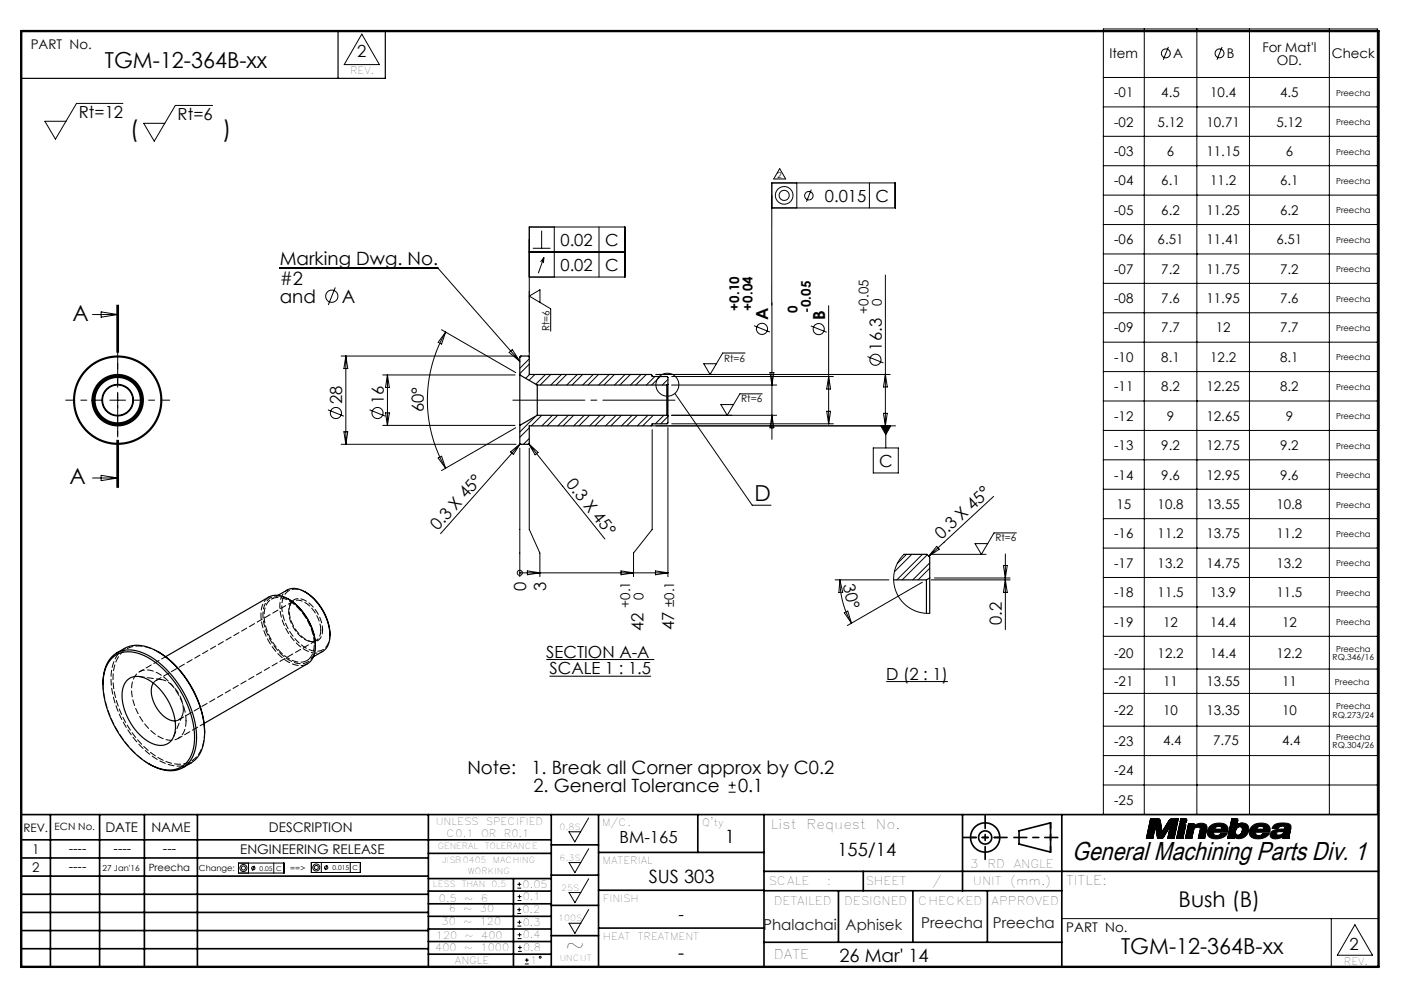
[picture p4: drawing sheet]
<svg xmlns="http://www.w3.org/2000/svg" width="297mm" height="210mm" viewBox="0 0 297 210" stroke-linecap="round" stroke-linejoin="round" font-family="sans-serif">
<g fill="none" stroke="#000" stroke-width=".21">
<path d="M76.5 7.2l3.8 6.5h-7.5zM233.4 6.1h58v166.1h-58zM233.4 16.4h58M242.1 6.1v166.1M247.2 9.9l-1.1 2.7M253.2 6.1v166.1M258.5 9.9l-1.1 2.7M264.3 6.1v166.1M281.2 6.1v166.1M26 21.9h-9.8l-4.5 7.5-2.2-3.7h4.5M45 22.3h-7.9l-4.5 7.6-2.2-3.8h4.5M168.6 38.7v5.3"/>
<path d="M183.9 38.7v5.3M233.4 22.6h58M233.4 28.8h58M233.4 35h58M59.1 56.7h33.5l17.4 19.7M112 58.6h20.2v-10.6h-20.2v27.5M112 53.3h20.2M112.7 52.5h3.7M114.6 48.8v3.7M115.1 54.4l-.8 1M115.1 54.4l-.2 1.2M115.1 54.4l-1.2 3.4"/>
<path d="M117.2 48v10.6M126.7 48v10.6M163.3 44h26.1v-5.3h-26.1v25.8M171.6 40.1l-1 2.6M187.3 58.2v31.9M233.4 41.3h58M233.4 47.5h58M233.4 53.7h58M233.4 59.9h58M19.6 66.5h5.3M21.4 66l3.5 .5-3.5 .6zM24.7 64.5v10"/>
<path d="M24.9 64.5v10M25.1 64.5v10M70.9 60.8l-1.5 3.7M72.2 75.3h37M73.2 75.3v18.7M73.2 75.3l.4 2.6h-.8zM81 79.3h28M82 79.3v10.7M82 79.3l.4 2.6h-.8zM93.4 69.7l15.7 9.1M94.3 70.2a28.8 28.8 0 0 0 0 28.8M94.3 70.2l-.9 2.6-.7-.4z"/>
<path d="M107.7 74.5l.7-.6 1.6 2.5zM110.3 75.3l-.3 .3M112 75.9l-2 2M112 77l-2 2M112 79.2l-.8 .8M113.1 79.2l-1.2 1.2M114.2 64v-2.7l-2.2 1.3 4.5 2.7v4.7M115.4 79.2l-2.1 2M116.5 79.2l-2.2 2.2M118.8 79.2l-2.3 2.2M119.9 79.2l-2.3 2.2M122.1 79.2l-2.2 2.2"/>
<path d="M123.2 79.2l-2.2 2.2M125.5 79.2l-2.2 2.2M126.6 79.2l-2.2 2.2M128.9 79.2l-2.3 2.2M130 79.2l-2.2 2.2M132.2 79.2l-2.2 2.2M133.4 79.2l-2.3 2.2M135.6 79.2l-2.2 2.2M136.7 79.2l-2.2 2.2M138.5 79.6l-1.8 1.8M139.7 79.6l-1.8 1.8M142.1 79.6h34.2"/>
<path d="M157.6 74.7h-4.7l-2.7 4.5-1.3-2.3h2.6M159.5 68.9l3.4 1.3M162.9 78.8h.8l-.4 2.6zM163.3 64v28.9M171.5 68.9l3.4 1.4M175.3 64.7v24.9M175.3 79.6l.4 2.7h-.8zM183.5 75.4l3.4 1.4M187.3 79.2l.4 2.6h-.8zM188.3 79.2h-49.5M233.4 66.1h58M233.4 72.4h58"/>
<path d="M233.4 78.6h58M23.2 84.6h3.4M24.7 93.1v10M24.9 83v3.3M24.9 93.1v10M25.1 93.1v10zM69.4 86.7l3.3 1.3M72.2 94h37M72.8 91.3h.8l-.4 2.7zM78.2 86.7l3.3 1.3M81 90h28M81.6 87.3h.8l-.4 2.7z"/>
<path d="M92.7 96.9l.7-.4 .9 2.5zM108 95.6l2.1-1.7-1.5 2.2zM109.1 90.5l-15.7 9M110 94.8v27.2M110.1 93.9l-16.9 19M111.9 93.9l1.9 1.8-.6 .5zM111.9 93.9l16.1 20.1M112 94.8v17.2l2.2 5v5M112 92.7l-1.3 1.3M112 90.5l-2 2M113.3 88l-3.3 3.4M114.6 87.8l-2.2 2.3"/>
<path d="M116.9 87.8l-2.3 2.3M118 87.8l-2.2 2.3M120.2 87.8l-2.2 2.3M121.4 87.8l-2.3 2.3M123.6 87.8l-2.2 2.3M124.7 87.8l-2.2 2.3M127 87.8l-2.3 2.3M128.1 87.8l-2.2 2.3M130.3 87.8l-2.2 2.3M131.5 87.8l-2.3 2.3M133.7 87.8l-2.2 2.3M134.8 87.8l-2.2 2.3"/>
<path d="M137.1 87.8l-2.3 2.3M137.8 90.1h51.6M138 90.9v21.1l-4 5v5M138.2 87.8l-2.2 2.3M140.4 87.8l-1.8 1.8M141.3 90.4v31.6M141.3 80.2l-1.2 1.2M141.3 88.1l-1.5 1.5M142.1 87.8h22.2M142.1 81.4h22.2M142.1 89.6h34.2M142.8 83.2l16.3 23.6h4"/>
<path d="M161.2 83.3h-4.7l-2.7 4.5-1.3-2.2h2.7M163.3 87.8l.4 2.7h-.8zM174.9 87h.8l-.4 2.6zM184.7 94.7h5.3v5.3h-5.3zM186.3 90.1h2.1l-1 1.8zM186.9 87.4h.8l-.4 2.7zM187.4 90.1v4.6M233.4 84.8h58M233.4 91h58M233.4 97.2h58M19.6 101.1h5.3M21.4 100.5l3.5 .6-3.5 .5z"/>
<path d="M191.2 117.2l-1.3 1.8-.7 2.1-.1 2.1 .6 2.2 1.1 1.8 1.7 1.5 2 .8 2.2 .2M191.8 117.2l-2 2M192.9 117.2l-3.7 3.7M195.1 117.2l-5.4 5.4M196.2 117.3l-5.4 5.3M196.7 119.1l-3.6 3.5M197.1 117.2h11.5M198.1 115.5l.6 .6-2.2 1.5zM210.2 105l-13.7 12.6M212.3 119.6h.8l-.4 2.6zM212.7 117.1v16.1M215 112.7h-4.7l-2.7 4.5-1.3-2.2h2.6"/>
<path d="M233.4 103.5h58M233.4 109.7h58M233.4 115.9h58M110 121.1h.1M110 121.1h31.3M111.6 120.7l2.6 .4-2.6 .5zM115.6 139.5h22.8M131.4 120.7l2.6 .4-2.6 .5zM138.6 120.7l2.7 .4-2.7 .5zM176.7 122.6h11.3M177.7 122.6l.6 2.6-.8 .1zM177.7 122.6a18.3 18.3 0 0 0 2.4 9.2"/>
<path d="M178.6 129.6l.7-.4 .8 2.6zM195.1 123.1l-15.8 9.2M196.7 120.2l-2.5 2.4M197 122.6h16.7M197.7 122.2h16M212.7 122.6l.4 2.7h-.8zM233.4 122.1h58M233.4 128.3h58M233.4 134.6h58M116.2 143h21.5M187.5 144.1h13M233.4 141.5h58"/>
<path d="M233.4 146.6h58M233.4 153.6h58M233.4 159.8h58M124.5 173l-2.9 5-1.2-2.1h2.4M124.5 179.5l-2.9 5.1-1.2-2.2h2.4M154.1 167.5h1.5M154.1 166.1h1.5M154.9 165.3v1.5M233.4 166h58M244.4 174.7h.1M244.4 174.7l.5 2.6h.6M244.7 173.1h-1.3l-.9 4.2h1.4l.5-2.6"/>
<path d="M244.7 173.1l.6 .1 .2 .5M244.7 173.1l.5 .1 .3 .5M245.5 173.7l.3 2.3 1.4-2.3M246.2 176.9l-.2 .3-.5 .1M246.2 176.9l-.3 .4h-.4M248.4 173.1l-.8 .1-.4 .5M248.4 173.1a1.14 1.14 0 0 0-1.2 .6M248.4 173.1h.9l-.9 4.2h-1.4l.6-2.6-1.4 2.2M249.6 174.2h1.1l.1 .3-.6 2.8h-1.3zM249.8 173.1l1.2 .1v.6h-1.4zM251.4 174.2h1.2l.1 .4a1.85 1.85 0 0 1 2.5 0v.7l-.4 2h-1.3l.3-1.6a.65 .65 0 0 0-.5-.8 .65 .65 0 0 0-.7 .5l-.5 1.9h-1.3zM252.6 175.4l-.2 .5"/>
<path d="M257 175.1a.73 .73 0 0 1 .9-.5 .73 .73 0 0 1 .5 .8h-1.5zM259.8 175.4a1.5 1.5 0 0 0-1.9-1.3 2.05 2.05 0 0 0-2.3 2.7 2.82 2.82 0 0 0 4-.5h-1.4a.84 .84 0 0 1-1.5-.1l.1-.3h2.9l.1-.5M260.6 173.1l1.2 .1-.2 1.2a1.45 1.45 0 0 1 1.8-.3 1.45 1.45 0 0 1 .7 1.6 1.97 1.97 0 0 1-3 1.3l-.1 .3h-1.3zM261.7 175.1a.63 .63 0 0 1 .8-.2 .63 .63 0 0 1 .3 .8 .82 .82 0 0 1-.5 .8 .82 .82 0 0 1-.9-.1 1.28 1.28 0 0 1 .3-1.3zM264.8 174.7a2.84 2.84 0 0 1 3.7 0l.2 .5-.1 .7h-3a.73 .73 0 0 0 .5 .8 .73 .73 0 0 0 .8-.2l.2-.2h1.4a2.74 2.74 0 0 1-4 .5 1.7 1.7 0 0 1 .3-2.1zM265.9 175.1a.73 .73 0 0 1 .9-.5 .73 .73 0 0 1 .5 .8h-1.5zM269.3 175.7a.91 .91 0 0 0-.6 1.1 .91 .91 0 0 0 1.1 .6l1.6-.4v.3h1.4l-.1-.4 .4-1.7a.82 .82 0 0 0-1-1.1 3.2 3.2 0 0 0-2.8 .7l-.2 .3h1.3a.76 .76 0 0 1 .7-.4 .76 .76 0 0 1 .7 .4l-.1 .2-1.4 .1-1 .3M270.1 176l1.5-.2a1 1 0 0 1-1.6 .6zM271.6 175.8l-.7 .1M50.4 182.5h9.7v2.1h-9.7zM52.6 182.5v2.1M53.8 183.1l-.4 1"/>
<path d="M57.9 182.5v2.1M65.9 182.4h10.3v2.1h-10.3zM68 182.4v2.1M69.2 183l-.4 1M74.1 182.4v2.1M109.4 193.2h.8M109.4 192.4h.8M109.5 187.8h.8M109.5 187h.8M109.5 195.9h.8M109.5 195h.8M109.5 190.4h.8"/>
<path d="M109.5 189.6h.8M109.5 198.5h.8M109.5 197.7h.8M109.8 192v.8M109.9 186.6v.8M109.9 194.6v.8M109.9 189.2v.8M109.9 197.3v.8M110 200v.8M124.5 185.8l-2.9 5.1-1.2-2.1h2.4M124.5 192.3l-2.9 5.1-1.2-2.1h2.4M224.6 194.3h67"/>
<path d="M281.6 194.3v10.2M286.6 195.6l3.7 6.4h-7.4zM109.6 201.2h.8M109.6 200.4h.8M111 203.9h.9M111 203h.9M111.4 202.6v.9"/>
<circle cx="246.6" cy="11.3" r=".94"/>
<circle cx="258" cy="11.3" r=".94"/>
<circle cx="165.9" cy="41.3" r="1.07"/>
<circle cx="165.9" cy="41.3" r="1.87"/>
<circle cx="171.1" cy="41.4" r=".89"/>
<circle cx="70.2" cy="62.6" r="1.29"/>
<circle cx="161.2" cy="69.5" r="1.18"/>
<circle cx="173.2" cy="69.6" r="1.18"/>
<circle cx="185.2" cy="76.1" r="1.18"/>
<circle cx="71.1" cy="87.3" r="1.18"/>
<circle cx="79.9" cy="87.3" r="1.18"/>
<circle cx="141.2" cy="81.4" r="2.43"/>
<circle cx="110" cy="121.1" r=".54"/>
<circle cx="51.5" cy="183.6" r=".75"/>
<circle cx="51.5" cy="183.6" r=".43"/>
<circle cx="53.6" cy="183.6" r=".36"/>
<circle cx="66.9" cy="183.5" r=".75"/>
<circle cx="66.9" cy="183.5" r=".43"/>
<circle cx="69" cy="183.5" r=".36"/>
<circle cx="114.3" cy="202.4" r=".2"/>
</g>
<g fill="none" stroke="#000" stroke-width=".35">
<path d="M4.5 172.3h287.1M4.5 177.6h112.1M10.7 172.3v32.2M21.1 172.3v32.2M30.5 172.3v32.2M41.8 172.3v32.2M90.6 172.3v32.2M116.6 172.3v32.2M116.6 178.7h10M126.6 172.3v32.2M147.6 172.3v8M161.6 172.3v32.2"/>
<path d="M203.6 172.3v16.1M215.6 175.7l6.6-1.7v6.2l-6.6-1.7zM224.6 172.3v32.2M4.5 185.3h86.1M4.5 181.4h86.1M4.5 189.1h86.1M4.5 193h86.1M4.5 196.8h86.1M90.6 199.1h26M90.6 193.8h26M90.6 188.5h26M90.6 191.1h26"/>
<path d="M90.6 180.5h26M90.6 185.8h26M90.6 196.5h26M108.6 185.8v18.5M116.6 185.1h10M116.6 191.5h10M116.6 197.9h10M126.6 196.3h35M126.6 188.3h35M126.6 180.3h35M161.6 184.3h130M161.6 199.3h63"/>
<path d="M161.6 188.4h63M177.4 188.4v10.9M182.6 184.3v4.1M193.1 188.4v10.9M208.9 188.4v10.9M4.5 200.6h86.1M90.6 201.8h26"/>
<circle cx="208.4" cy="177.1" r="3.1"/>
<circle cx="208.4" cy="177.1" r="1.39"/>
</g>
<path d="M163.7 37.9h2.5M164.9 35.7l-1.2 2.2M166.2 37.9l-1.3-2.2" fill="none" stroke="#000" stroke-width=".21" stroke-dasharray="6.3 1.3 1.3 1.3"/>
<path d="M4.5 6.6h287.1" fill="none" stroke="#000" stroke-width=".21" stroke-dasharray="6.3 1.3 1.3 1.3" stroke-dashoffset="1.9"/>
<g fill="none" stroke="#000" stroke-width=".25">
<path d="M71.5 6.6v10M81.5 6.6v10h-77M110 79.3v10.7M110 79.3v-3.8l.2-.2h1.6l.2 .2v3.7h25.8l.2 .4h3.1l.2 .2v1.5M110 79.3l3.7 2.1M113.7 81.4v6.4M113.7 87.8l-3.7 2.2M113.7 87.8h27.4M113.7 81.4h27.4M141.1 81.4v6.4M141.1 87.8l.2 .2M141.3 81.3v6.7"/>
<path d="M141.3 88v1.4l-.2 .2h-3.1l-.2 .5h-25.8v3.7l-.2 .2h-1.6l-.2-.2v-3.8M141.3 81.3l-.2 .1M191.2 117.2h4.9l.6 .6v4.4M23.7 139.2a5.8 5.8 0 0 1 6.8-.5 21.2 21.2 0 0 1 10.5 15.3 8.7 8.7 0 0 1-1.9 7.7 6 6 0 0 1-7 .2 21 21 0 0 1-10.3-18.1 7.1 7.1 0 0 1 1.9-4.6zM24.7 138.1l1.7-1a6.8 6.8 0 0 1 6.7 .6 21.8 21.8 0 0 1 10.2 17.3M33.4 137.8a21.3 21.3 0 0 1 9.9 17.2M58.8 125.9l1.9-1.1a4.4 4.4 0 0 1 4.9 1.1 11.9 11.9 0 0 1 4.2 8.4M61 126.7a12.2 12.2 0 0 1 5.7 9.9M64.5 125.2a11.2 11.2 0 0 1 5.3 9.1M66.7 136.6a12.4 12.4 0 0 0-6.7-10.4 3.6 3.6 0 0 0-3.1 .1l-21.9 12.6M66.7 136.6a4.1 4.1 0 0 1-1.7 3.8l-21.8 12.6M69.8 134.3a3.8 3.8 0 0 1-1.6 3.5l-1.9 1.1"/>
<path d="M189 122.6h7M196 122.6v7.1M196.7 122.2v7.5M196.7 122.2l-.7 .4M21.8 144.8a7 7 0 0 1 3.2-6.9 7.4 7.4 0 0 1 7 1.1 21.8 21.8 0 0 1 9.6 17.6 6.4 6.4 0 0 1-3.6 6.1 7.8 7.8 0 0 1-6.5-1.2M27 143.8a3.7 3.7 0 0 1 4.7 .1 12 12 0 0 1 5.3 11.1 3.2 3.2 0 0 1-4.9 2.2 11.9 11.9 0 0 1-6.1-11.5l.4-1.1zM32.4 144.5a5.8 5.8 0 0 0 1.4 6.1 4.4 4.4 0 0 0 3.2 1.9M43.3 155a7 7 0 0 1-2.9 6.4l-1.7 .9"/>
<circle cx="24.9" cy="84.6" r="9.3"/>
<circle cx="24.9" cy="84.6" r="5.2"/>
<circle cx="24.9" cy="84.6" r="5.4"/>
<circle cx="24.9" cy="84.6" r="9.1"/>
<circle cx="24.9" cy="84.6" r="3.3"/>
<circle cx="24.9" cy="84.6" r="3.2"/>
<circle cx="24.9" cy="84.6" r="5"/>
<circle cx="24.9" cy="84.6" r="4.8"/>
</g>
<path d="M205.3 177.1h6.2M222.2 174v6.2" fill="none" stroke="#000" stroke-width=".35" stroke-dasharray="15.2 1.3 1.3 1.3" stroke-dashoffset="14.1"/>
<path d="M203.8 177.1h9.2M208.4 172.5v9.2M214.5 177.1h9.3" fill="none" stroke="#000" stroke-width=".35" stroke-dasharray="15.2 1.3 1.3 1.3" stroke-dashoffset="12.5"/>
<path d="M4.5 6.6h287.1v197.9h-287.1z" fill="none" stroke="#000" stroke-width=".5"/>
<path d="M243.4 173.1l-.9 4.2h1.4l.5-2.6 .5 2.6 1.1-.1 1.5-2.5-.5 2.6h1.4l.9-4.2h-1.3l-.5 .2-1.7 2.7-.5-2.7-.4-.2zM249.6 174.2l-.7 3.1h1.3l.6-2.8-.1-.3zM249.8 173.1l-.2 .7h1.4v-.6zM251.4 174.2l-.6 3.1h1.3l.5-2 .3-.3h.5h.4l.1 .3-.4 2h1.3l.5-2.2-.3-.7-.4-.3h-.7l-1.2 .5-.1-.4zM255.9 174.8l-.3 .4a1.45 1.45 0 0 0 0 1.7 1.45 1.45 0 0 0 1.6 .5 2.29 2.29 0 0 0 2.4-1.1h-1.4l-.4 .3-.6 .1-.4-.2-.1-.4 .1-.2h2.9l.1-.6-.2-.5a2.73 2.73 0 0 0-3.5-.2zM257.1 175l.5-.3h.5l.3 .3v.4h-1.5zM260.6 173.1l-.9 4.2h1.3l.1-.3 .5 .3a1.94 1.94 0 0 0 2.1-.7 1.94 1.94 0 0 0 0-2.3l-1-.2-1.1 .3 .2-1.2zM261.7 175l.5-.2a.73 .73 0 0 1 .7 .5 .73 .73 0 0 1-.2 .8 .72 .72 0 0 1-1.1 .5 .72 .72 0 0 1-.2-1.2zM264.8 174.8l-.3 .4a1.45 1.45 0 0 0 0 1.7 1.45 1.45 0 0 0 1.6 .5 2.29 2.29 0 0 0 2.4-1.1h-1.4l-.4 .3-.6 .1-.4-.2-.1-.4v-.2h3l.1-.6-.2-.5a2.74 2.74 0 0 0-3.6-.2zM266 175l.4-.3h.6l.3 .3v.4h-1.5zM269.5 174.5l-.4 .6h1.3l.2-.3 .4-.1 .7 .2a.28 .28 0 0 1 0 .4 .28 .28 0 0 1-.3 0l-1.5 .2-.8 .3-.3 .4-.1 .5 .1 .3 .3 .3 1.1 .1 1.2-.4v.3h1.4l-.1-.4 .4-1.9-.2-.6-.8-.3h-1.7zM270.2 176l1-.1a.21 .21 0 0 1 .4 0 .21 .21 0 0 1-.2 .3l-.4 .3-.7 .1-.3-.2z" fill-rule="evenodd" fill="#000"/>
<path d="M24.9 64.5v38.6" fill="none" stroke="#000" stroke-width=".21" stroke-dasharray="6.3 1.3 1.3 1.3" stroke-dashoffset="-.9"/>
<path d="M21.6 84.6h-7.7M24.9 81.3v-7.7M24.9 88v7.6M28.2 84.6h7.7" fill="none" stroke="#000" stroke-width=".21" stroke-dasharray="15.2 1.3 1.3 1.3" stroke-dashoffset="13.3"/>
<path d="M108 84.6h35.3" fill="none" stroke="#000" stroke-width=".21" stroke-dasharray="15.2 1.3 1.3 1.3" stroke-dashoffset="-.5"/>
<path d="M186.3 90.1h2.1l-1 1.8z" fill="#000"/>
<path d="M56.9 126.3a4.7 4.7 0 0 0-1.6 4.9 12.3 12.3 0 0 0 6.8 9.3 3.5 3.5 0 0 0 2.9-.1M61.2 126.8a3.4 3.4 0 0 0-5 .6 8.2 8.2 0 0 0 .7 7.5 9.6 9.6 0 0 0 6.4 5.4 3.1 3.1 0 0 0 3.4-3.4v-.5M21.8 144.5a21.9 21.9 0 0 0 9.9 17.2M37 152.5a2.06 2.06 0 0 0 1.8-2.5" fill="none" stroke="#000" stroke-width=".21" stroke-dasharray="1.3 .6" stroke-dashoffset="-.1"/>
<path d="M26.4 137.1a6.8 6.8 0 0 0-2.9 6.4 21.6 21.6 0 0 0 10.7 17.6 6.6 6.6 0 0 0 6.2 .3M39.4 152.4a12.4 12.4 0 0 0-6.7-10.4 3.3 3.3 0 0 0-4.8 3.1 12.2 12.2 0 0 0 6.8 11.2 3.2 3.2 0 0 0 4.6-2.9l.1-1" fill="none" stroke="#000" stroke-width=".21" stroke-dasharray="1.3 .6" stroke-dashoffset=".1"/>
<path d="M33.6 137.9a6.8 6.8 0 0 0-7.1-.5 7.2 7.2 0 0 0-2.6 6.4 21.3 21.3 0 0 0 10.4 16.9 6.1 6.1 0 0 0 6.9-.3 7.5 7.5 0 0 0 2.1-5.7M61.4 127.8l-.1 .3M62.1 127.1l-29.1 16.8M65.7 135.7h.3M67.9 133.3a7 7 0 0 0-4.5-6.3 2.04 2.04 0 0 0-2.3 2.5 6.9 6.9 0 0 0 4.5 6.2 1.99 1.99 0 0 0 2.3-2.4M37.8 152.2l29.1-16.7" fill="none" stroke="#000" stroke-width=".21" stroke-dasharray="1.3 .6"/>
<path d="M64.7 125.3a3.1 3.1 0 0 0-4.6 .6 8.1 8.1 0 0 0 1.2 7.7 7.6 7.6 0 0 0 5.8 4.1 3.1 3.1 0 0 0 2.7-3.6M34.2 143.7l-4.7-.6M36.8 155.7l1.8-4.4M38.8 150a7 7 0 0 0-4.4-6.2 1.76 1.76 0 0 0-2 .7" fill="none" stroke="#000" stroke-width=".21" stroke-dasharray="1.3 .6" stroke-dashoffset=".2"/>
<path d="M60.7 124.8a4.6 4.6 0 0 0-1.3 5.1 11.2 11.2 0 0 0 6.2 8 3.2 3.2 0 0 0 2.6-.1" fill="none" stroke="#000" stroke-width=".21" stroke-dasharray="1.3 .6" stroke-dashoffset=".7"/>
<path d="M66.5 136.3a11.4 11.4 0 0 0-6.2-9.7 3 3 0 0 0-4.4 2.9 11.2 11.2 0 0 0 6.4 10.3 3 3 0 0 0 4.2-3.1v-.4" fill="none" stroke="#000" stroke-width=".21" stroke-dasharray="1.3 .6" stroke-dashoffset="-.2"/>
<path d="M68.2 133.2a7.4 7.4 0 0 0-4.5-6.5 2.07 2.07 0 0 0-2.5 2.4 7.4 7.4 0 0 0 4.5 6.5 2.07 2.07 0 0 0 2.5-2.4" fill="none" stroke="#000" stroke-width=".21" stroke-dasharray="1.3 .6" stroke-dashoffset=".4"/>
<path d="M35 138.9l-5.5 3.2M37.7 156.2l5.5-3.2" fill="none" stroke="#000" stroke-width=".21" stroke-dasharray="1.3 .6" stroke-dashoffset=".3"/>
<path d="M58.8 125.9l-1.4 .8M64.9 139.7l1.4-.8" fill="none" stroke="#000" stroke-width=".21" stroke-dasharray="1.3 .6" stroke-dashoffset=".8"/>
<text font-size="5.5" x="226.8" y="181.8">General Machining Parts Div. 1</text>
<g font-size="4.9">
<text x="27.5" y="29.1">(</text>
<text x="47.1" y="29.1">)</text>
<text x="119.6" y="201.6">~</text>
</g>
<g font-size="4.7">
<text x="22.2" y="14.4">TGM-12-364B-xx</text>
<text x="15.4" y="67.9">A</text>
<text x="14.7" y="102.3">A</text>
<text x="159.6" y="105.9">D</text>
<text x="237.2" y="201.7">TGM-12-364B-xx</text>
</g>
<text font-size="4.6" x="249.3" y="191.8">Bush (B)</text>
<g font-size="3.9">
<text x="59.2" y="56.1">Marking Dwg. No.</text>
<text x="59.2" y="60.2">#2</text>
<text x="59.2" y="64.1">and</text>
<text x="72.3" y="64.1">A</text>
<text x="98.9" y="163.6">Note:</text>
<text x="112.4" y="163.6">1. Break all Corner approx by C0.2</text>
<text x="112.8" y="167.5">2. General Tolerance</text>
<text x="156.1" y="167.5">0.1</text>
<text x="153.3" y="178.4">1</text>
<text x="177.2" y="181">155/14</text>
<text x="137.2" y="186.7">SUS 303</text>
<text x="143.5" y="202.9">-</text>
<text x="177.6" y="203.5">26 Mar' 14</text>
</g>
<g font-size="3.5">
<text x="75.6" y="12.1">2</text>
<text x="16.7" y="24.9">Rt=12</text>
<text x="37.6" y="25.3">Rt=6</text>
<text x="174.5" y="42.7">0.015</text>
<text x="185.2" y="42.7">C</text>
<text x="118.6" y="52">0.02</text>
<text x="128" y="52">C</text>
<text x="118.6" y="57.3">0.02</text>
<text x="128" y="57.3">C</text>
<text x="162.5" y="67.6" transform="rotate(-90 162.5 67.6)">A</text>
<text x="174.5" y="67.7" transform="rotate(-90 174.5 67.7)">B</text>
<text x="186.5" y="74.1" transform="rotate(-90 186.5 74.1)">16.3</text>
<text x="72.4" y="85.4" transform="rotate(-90 72.4 85.4)">28</text>
<text x="81.2" y="85.4" transform="rotate(-90 81.2 85.4)">16</text>
<text x="89.6" y="87.2" transform="rotate(-90 89.6 87.2)">60°</text>
<text x="185.9" y="98.7">C</text>
<text x="119.6" y="102.3" transform="rotate(51 119.6 102.3)">0.3 X 45°</text>
<text x="92.6" y="112.3" transform="rotate(-48 92.6 112.3)">0.3 X 45°</text>
<text x="199.2" y="114.1" transform="rotate(-43 199.2 114.1)">0.3 X 45°</text>
<text x="111.3" y="124.9" transform="rotate(-90 111.3 124.9)">0</text>
<text x="115.5" y="124.9" transform="rotate(-90 115.5 124.9)">3</text>
<text x="178.3" y="123.8" transform="rotate(78 178.3 123.8)">30°</text>
<text x="136.2" y="133.4" transform="rotate(-90 136.2 133.4)">42</text>
<text x="142.6" y="133.3" transform="rotate(-90 142.6 133.3)">47</text>
<text x="211.9" y="132.2" transform="rotate(-90 211.9 132.2)">0.2</text>
<text x="115.6" y="139.1">SECTION A-A</text>
<text x="116.2" y="142.6">SCALE 1 : 1.5</text>
<text x="187.5" y="143.8">D (2 : 1)</text>
<text x="131" y="178.4">BM-165</text>
<text x="143.5" y="194.6">-</text>
<text x="285.5" y="200.9">2</text>
</g>
<g font-size="3.2" fill="#191924">
<text x="161.4" y="196.8">Phalachai</text>
<text x="178.9" y="196.8">Aphisek</text>
<text x="194.9" y="196.3">Preecha</text>
<text x="210" y="196.3">Preecha</text>
</g>
<g font-size="2.8">
<text x="6.5" y="10.4">PART No.</text>
<text x="267" y="10.9">For Mat'l</text>
<text x="234.7" y="12.4">Item</text>
<text x="248.2" y="12.4">A</text>
<text x="259.5" y="12.4">B</text>
<text x="270.1" y="13.8">OD.</text>
<text x="281.7" y="12.4">Check</text>
<text x="235.7" y="20.6">-01</text>
<text x="245.7" y="20.6">4.5</text>
<text x="256" y="20.6">10.4</text>
<text x="270.8" y="20.6">4.5</text>
<text x="235.7" y="26.8">-02</text>
<text x="244.9" y="26.8">5.12</text>
<text x="255.2" y="26.8">10.71</text>
<text x="270" y="26.8">5.12</text>
<text x="235.7" y="33">-03</text>
<text x="246.8" y="33">6</text>
<text x="255.2" y="33">11.15</text>
<text x="272" y="33">6</text>
<text x="235.7" y="39.2">-04</text>
<text x="245.7" y="39.2">6.1</text>
<text x="256" y="39.2">11.2</text>
<text x="270.8" y="39.2">6.1</text>
<text x="235.7" y="45.4">-05</text>
<text x="245.7" y="45.4">6.2</text>
<text x="255.2" y="45.4">11.25</text>
<text x="270.8" y="45.4">6.2</text>
<text x="235.7" y="51.7">-06</text>
<text x="244.9" y="51.7">6.51</text>
<text x="255.2" y="51.7">11.41</text>
<text x="270" y="51.7">6.51</text>
<text x="235.7" y="57.9">-07</text>
<text x="245.7" y="57.9">7.2</text>
<text x="255.2" y="57.9">11.75</text>
<text x="270.8" y="57.9">7.2</text>
<text x="156.3" y="65.7" transform="rotate(-90 156.3 65.7)">+0.10</text>
<text x="159.2" y="65.7" transform="rotate(-90 159.2 65.7)">+0.04</text>
<text x="186.5" y="64.6" transform="rotate(-90 186.5 64.6)">0</text>
<text x="235.7" y="64.1">-08</text>
<text x="245.7" y="64.1">7.6</text>
<text x="255.2" y="64.1">11.95</text>
<text x="270.8" y="64.1">7.6</text>
<text x="168.7" y="66.1" transform="rotate(-90 168.7 66.1)">0</text>
<text x="171.6" y="66.1" transform="rotate(-90 171.6 66.1)">-0.05</text>
<text x="183.7" y="66.3" transform="rotate(-90 183.7 66.3)">+0.05</text>
<text x="235.7" y="70.3">-09</text>
<text x="245.7" y="70.3">7.7</text>
<text x="257.2" y="70.3">12</text>
<text x="270.8" y="70.3">7.7</text>
<text x="235.7" y="76.5">-10</text>
<text x="245.7" y="76.5">8.1</text>
<text x="256" y="76.5">12.2</text>
<text x="270.8" y="76.5">8.1</text>
<text x="235.7" y="82.8">-11</text>
<text x="245.7" y="82.8">8.2</text>
<text x="255.2" y="82.8">12.25</text>
<text x="270.8" y="82.8">8.2</text>
<text x="235.7" y="89">-12</text>
<text x="246.8" y="89">9</text>
<text x="255.2" y="89">12.65</text>
<text x="272" y="89">9</text>
<text x="235.7" y="95.2">-13</text>
<text x="245.7" y="95.2">9.2</text>
<text x="255.2" y="95.2">12.75</text>
<text x="270.8" y="95.2">9.2</text>
<text x="235.7" y="101.4">-14</text>
<text x="245.7" y="101.4">9.6</text>
<text x="255.2" y="101.4">12.95</text>
<text x="270.8" y="101.4">9.6</text>
<text x="236.2" y="107.6">15</text>
<text x="244.9" y="107.6">10.8</text>
<text x="255.2" y="107.6">13.55</text>
<text x="270" y="107.6">10.8</text>
<text x="235.7" y="113.9">-16</text>
<text x="244.9" y="113.9">11.2</text>
<text x="255.2" y="113.9">13.75</text>
<text x="270" y="113.9">11.2</text>
<text x="235.7" y="120.1">-17</text>
<text x="244.9" y="120.1">13.2</text>
<text x="255.2" y="120.1">14.75</text>
<text x="270" y="120.1">13.2</text>
<text x="133.3" y="128.6" transform="rotate(-90 133.3 128.6)">+0.1</text>
<text x="136.1" y="126.8" transform="rotate(-90 136.1 126.8)">0</text>
<text x="142.6" y="128.4" transform="rotate(-90 142.6 128.4)">±0.1</text>
<text x="235.7" y="126.3">-18</text>
<text x="244.9" y="126.3">11.5</text>
<text x="256" y="126.3">13.9</text>
<text x="270" y="126.3">11.5</text>
<text x="235.7" y="132.5">-19</text>
<text x="246.1" y="132.5">12</text>
<text x="256" y="132.5">14.4</text>
<text x="271.2" y="132.5">12</text>
<text x="235.7" y="139.1">-20</text>
<text x="244.9" y="139.1">12.2</text>
<text x="256" y="139.1">14.4</text>
<text x="270" y="139.1">12.2</text>
<text x="235.7" y="145.1">-21</text>
<text x="246.1" y="145.1">11</text>
<text x="255.2" y="145.1">13.55</text>
<text x="271.2" y="145.1">11</text>
<text x="235.7" y="151.2">-22</text>
<text x="246.1" y="151.2">10</text>
<text x="255.2" y="151.2">13.35</text>
<text x="271.2" y="151.2">10</text>
<text x="235.7" y="157.7">-23</text>
<text x="246.1" y="157.6">4.4</text>
<text x="256.6" y="157.6">7.75</text>
<text x="271.2" y="157.6">4.4</text>
<text x="235.7" y="164">-24</text>
<text x="235.7" y="170.2">-25</text>
<text x="22.3" y="175.9">DATE</text>
<text x="32" y="175.9">NAME</text>
<text x="56.9" y="175.9">DESCRIPTION</text>
<text x="163.1" y="175.3">List</text>
<text x="170.6" y="175.3">Request</text>
<text x="185.3" y="175.3">No.</text>
<text x="6.8" y="180.6">1</text>
<text x="6.8" y="184.4">2</text>
<text x="14.5" y="180.3">----</text>
<text x="14.5" y="184.1">----</text>
<text x="24" y="180.3">----</text>
<text x="34.5" y="180.3">---</text>
<text x="50.8" y="180.7">ENGINEERING RELEASE</text>
<text x="225.5" y="187.2">TITLE:</text>
<text x="225.6" y="197.2">PART No.</text>
<text x="163.7" y="202.9">DATE</text>
</g>
<g font-size="2.5">
<text x="4.9" y="175.9">REV.</text>
<text x="205.2" y="183.5">3</text>
<text x="208.9" y="183.5">RD</text>
<text x="214.4" y="183.5">ANGLE</text>
<text x="162.5" y="187.2">SCALE</text>
<text x="163.7" y="191.4">DETAILED</text>
<text x="174.9" y="187.2">:</text>
<text x="178.6" y="191.4">DESIGNED</text>
<text x="183.1" y="187.2">SHEET</text>
<text x="194.2" y="191.4">CHECKED</text>
<text x="197.2" y="187.2">/</text>
<text x="205.8" y="187.2">UNIT</text>
<text x="209.8" y="191.4">APPROVED</text>
<text x="213.7" y="187.2">(mm.)</text>
</g>
<g font-size="2.1">
<text x="74.1" y="15.7">REV.</text>
<text x="116.3" y="70" transform="rotate(-90 116.3 70)">Rt=6</text>
<text x="153.2" y="76.5">Rt=6</text>
<text x="156.8" y="85.1">Rt=6</text>
<text x="210.6" y="114.5">Rt=6</text>
<text x="11.6" y="175.6">ECN No.</text>
<text x="92.2" y="174.4">UNLESS</text>
<text x="94.5" y="177">C0.1</text>
<text x="101.8" y="177">OR</text>
<text x="102.8" y="174.4">SPECIFIED</text>
<text x="106.6" y="177">R0.1</text>
<text x="127.3" y="174.6">M/C.</text>
<text x="148.6" y="174.7">Q'ty</text>
<text x="31.5" y="184.1">Preecha</text>
<text x="127.5" y="182.7">MATERIAL</text>
<text x="92.8" y="190.7">0.5</text>
<text x="98.2" y="190.7">~</text>
<text x="101.7" y="190.7">6</text>
<text x="110.6" y="187.7">0.05</text>
<text x="110.6" y="190.4">0.1</text>
<text x="127.6" y="190.8">FINISH</text>
<text x="93.4" y="195.6">30</text>
<text x="94.9" y="193">6</text>
<text x="98" y="195.6">~</text>
<text x="98" y="193">~</text>
<text x="101.5" y="195.6">120</text>
<text x="101.5" y="193">30</text>
<text x="110.5" y="193.1">0.2</text>
<text x="110.6" y="195.8">0.3</text>
<text x="92.1" y="201">400</text>
<text x="92.2" y="198.5">120</text>
<text x="96.2" y="203.8">ANGLE</text>
<text x="98.2" y="201">~</text>
<text x="98.3" y="198.5">~</text>
<text x="101.7" y="201">1000</text>
<text x="101.8" y="198.5">400</text>
<text x="110.6" y="198.4">0.4</text>
<text x="110.7" y="201.1">0.8</text>
<text x="112.1" y="203.8">1</text>
<text x="127.6" y="198.9">HEAT</text>
<text x="134.9" y="198.9">TREATMENT</text>
<text x="284.3" y="204">REV.</text>
</g>
<g font-size="1.8">
<text x="282.6" y="20.3">Preecha</text>
<text x="282.6" y="26.5">Preecha</text>
<text x="282.6" y="32.7">Preecha</text>
<text x="164.4" y="37.7">2</text>
<text x="282.6" y="38.9">Preecha</text>
<text x="282.6" y="45.1">Preecha</text>
<text x="282.6" y="51.4">Preecha</text>
<text x="282.6" y="57.6">Preecha</text>
<text x="282.6" y="63.8">Preecha</text>
<text x="282.6" y="70">Preecha</text>
<text x="282.6" y="76.2">Preecha</text>
<text x="282.6" y="82.5">Preecha</text>
<text x="282.6" y="88.7">Preecha</text>
<text x="282.6" y="94.9">Preecha</text>
<text x="282.6" y="101.1">Preecha</text>
<text x="282.6" y="107.3">Preecha</text>
<text x="282.6" y="113.6">Preecha</text>
<text x="282.6" y="119.8">Preecha</text>
<text x="282.6" y="126">Preecha</text>
<text x="282.6" y="132.2">Preecha</text>
<text x="282.6" y="137.9">Preecha</text>
<text x="281.9" y="139.7">RQ.346/16</text>
<text x="282.4" y="144.8">Preecha</text>
<text x="282.6" y="150">Preecha</text>
<text x="281.9" y="151.7">RQ.273/24</text>
<text x="281.9" y="158.2">RQ.304/26</text>
<text x="282.6" y="156.4">Preecha</text>
<text x="92.6" y="179.6">GENERAL</text>
<text x="102.5" y="179.6">TOLERANCE</text>
<text x="118.4" y="175.5">0.8S</text>
<text x="21.7" y="184.1">27 Jan'16</text>
<text x="42.1" y="184.1">Change:</text>
<text x="61.4" y="184.1">==&gt;</text>
<text x="93.5" y="182.6">JISB0405</text>
<text x="99" y="184.9">WORKING</text>
<text x="104.3" y="182.6">MACHING</text>
<text x="118.4" y="182">6.3S</text>
<text x="91.6" y="187.6">LESS</text>
<text x="97.7" y="187.6">THAN</text>
<text x="104" y="187.6">0.5</text>
<text x="118.7" y="188.3">25S</text>
<text x="118.1" y="194.8">100S</text>
<text x="118.4" y="203.3">UNCUT</text>
</g>
<g font-size="1.4">
<text x="54.9" y="184.1">0.05</text>
<text x="58.4" y="184.1">C</text>
<text x="70.3" y="184">0.015</text>
<text x="74.6" y="184">C</text>
</g>
</svg>
